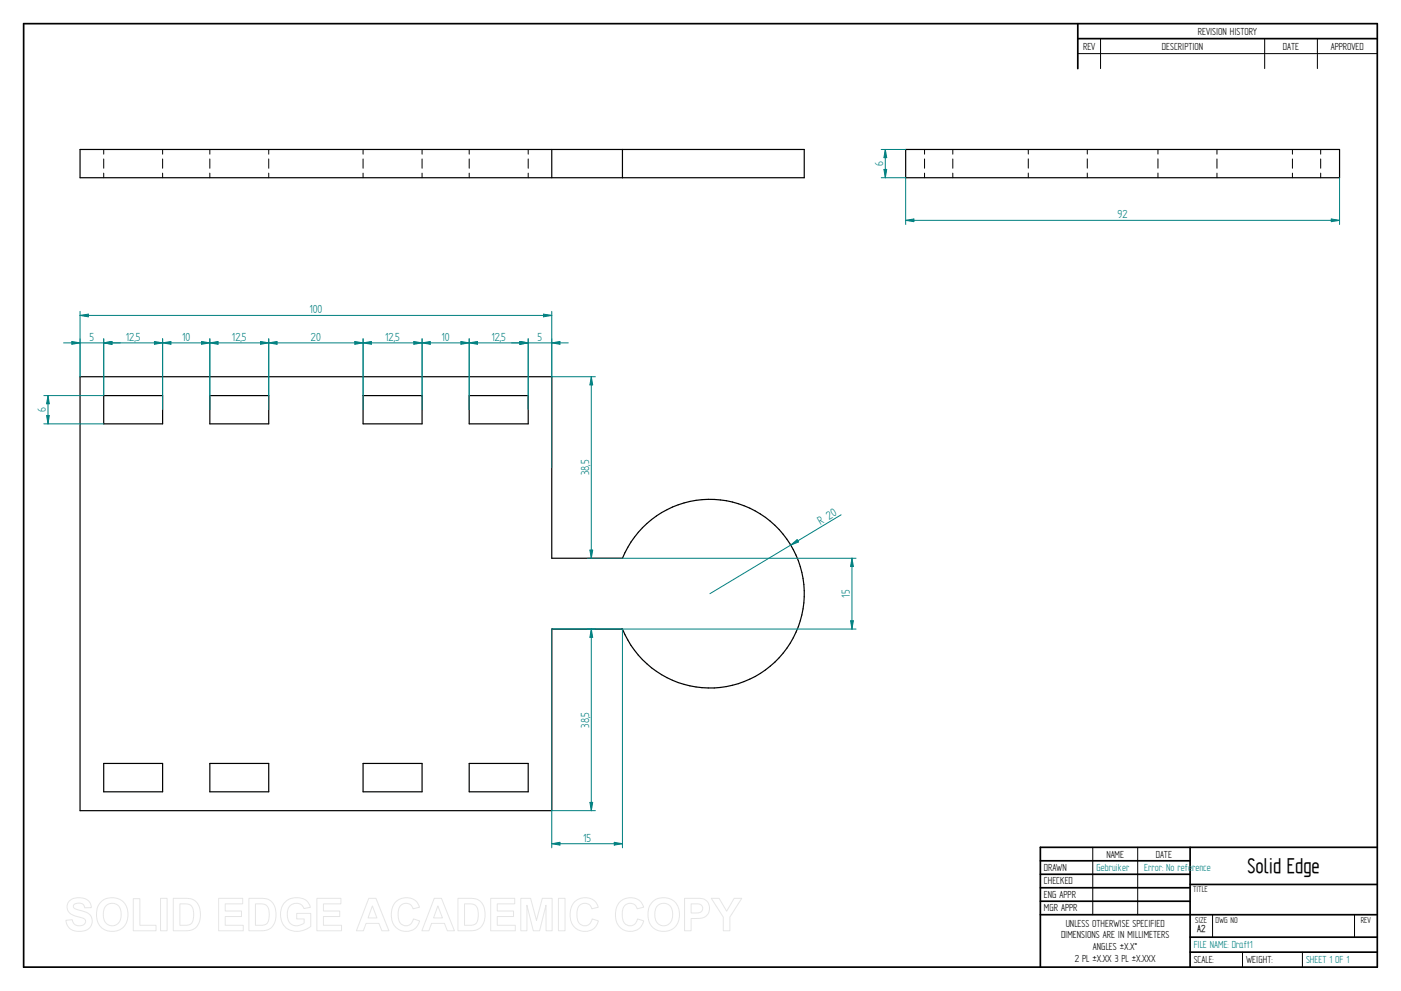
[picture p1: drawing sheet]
<svg xmlns="http://www.w3.org/2000/svg" width="594mm" height="420mm" viewBox="0 0 594 420" stroke-linecap="round" stroke-linejoin="round" font-family="sans-serif">
<g fill="none" stroke="#000" stroke-width=".72">
<path d="M10 10h574v400h-574zM457 10v19.1M457 16.4h127M504.6 359.2v50.8M584 359.2h-142.9v50.8M441.1 365h63.5M441.1 370.7h63.5M441.1 376.4h63.5M504.6 375h79.4M441.1 382.1h63.5M441.1 387.8h142.9M504.6 397.3h79.4"/>
<path d="M504.6 403.7h79.4"/>
</g>
<g fill="none" stroke="#000" stroke-width=".42">
<path d="M466.7 16.4v12.7M536.3 16.4v12.7M558.6 16.4v12.7M457 22.7h127M44 63.4v2M44 67.4v3.9M44 73.4v2M69 63.4v2M69 67.4v3.9M69 73.4v2M89 63.4v2M89 67.4v3.9"/>
<path d="M89 73.4v2M114 63.4v2M114 67.4v3.9M114 73.4v2M154 63.4v2M154 67.4v3.9M154 73.4v2M179 63.4v2M179 67.4v3.9M179 73.4v2M199 63.4v2M199 67.4v3.9"/>
<path d="M199 73.4v2M224 63.4v2M224 67.4v3.9M224 73.4v2M392 63.4v2M392 67.4v3.9M392 73.4v2M404 63.4v2M404 67.4v3.9M404 73.4v2M436 63.4v1.9M436 67.4v3.9"/>
<path d="M436 73.4v2M461 63.4v1.9M461 67.4v3.9M461 73.4v2M491 63.4v1.9M491 67.4v3.9M491 73.4v2M516 63.4v2M516 67.4v3.9M516 73.4v2M548 63.4v2M548 67.4v3.9"/>
<path d="M548 73.4v2M560 63.4v2M560 67.4v3.9M560 73.4v2M463.4 359.2v28.6M482.4 359.2v28.6M514.2 387.9v9.4M574.4 387.9v9.4M526.9 403.7v6.3M552.3 403.7v6.3"/>
</g>
<g fill="none" stroke="#000" stroke-width=".51">
<path d="M234 63.4v12M263.9 63.4h-230v12h230M263.9 63.4v12M263.9 63.4h77.1v12h-77.1M384 63.4h184v12h-184zM33.9 159.7h200.1v77h29.9a40 40 0 0 1 61.4-16.8 40 40 0 0 1 0 63.6 40 40 0 0 1-61.4-16.8h-29.9v77h-200.1zM44 167.7h25v12h-25zM89 167.7h25v12h-25zM154 167.7h25v12h-25zM199 167.7h25v12h-25zM44 323.7h25v12h-25zM89 323.7h25v12h-25z"/>
<path d="M154 323.7h25v12h-25zM199 323.7h25v12h-25z"/>
</g>
<path d="M33.9 133.7l3.6-.5v1.1zM33.9 132v27.7M234 132v27.7" fill="none" stroke="#008080" stroke-width=".42"/>
<path d="M33.9 133.7l3.6-.5v1.1z" fill="#008080"/>
<path d="M230.5 133.2l3.5 .5-3.5 .6z" fill="none" stroke="#008080" stroke-width=".42"/>
<path d="M230.5 133.2l3.5 .5-3.5 .6z" fill="#008080"/>
<path d="M33.9 133.7h200.1M44 143.6v24.1M65.5 144.8l3.5 .6-3.5 .6zM69 143.6v24.1" fill="none" stroke="#008080" stroke-width=".42"/>
<path d="M65.5 144.8l3.5 .6-3.5 .6z" fill="#008080"/>
<path d="M44 145.4l3.4-.6v1.2z" fill="none" stroke="#008080" stroke-width=".42"/>
<path d="M44 145.4l3.4-.6v1.2z" fill="#008080"/>
<path d="M44 145.4h25M18.6 167.7h25.4M18.6 179.7h25.4M20.4 167.7l.5 3.5h-1.1z" fill="none" stroke="#008080" stroke-width=".42"/>
<path d="M20.4 167.7l.5 3.5h-1.1z" fill="#008080"/>
<path d="M19.8 176.2h1.1l-.5 3.5z" fill="none" stroke="#008080" stroke-width=".42"/>
<path d="M19.8 176.2h1.1l-.5 3.5z" fill="#008080"/>
<path d="M20.4 167.7v12M234 266.7v92.8M263.9 266.7v92.8M260.5 357.1l3.4 .6-3.4 .6z" fill="none" stroke="#008080" stroke-width=".42"/>
<path d="M260.5 357.1l3.4 .6-3.4 .6z" fill="#008080"/>
<path d="M234 357.7l3.4-.6v1.2z" fill="none" stroke="#008080" stroke-width=".42"/>
<path d="M234 357.7l3.4-.6v1.2z" fill="#008080"/>
<path d="M356.7 218.3l-55.7 33.4M335.3 231.1l2.7-2.3 .6 1zM234 357.7h29.9" fill="none" stroke="#008080" stroke-width=".42"/>
<path d="M335.3 231.1l2.7-2.3 .6 1z" fill="#008080"/>
<path d="M384 75.4v19.8M568 75.4v19.8M564.5 92.8l3.5 .6-3.5 .6z" fill="none" stroke="#008080" stroke-width=".42"/>
<path d="M564.5 92.8l3.5 .6-3.5 .6z" fill="#008080"/>
<path d="M384 93.4l3.5-.6v1.2z" fill="none" stroke="#008080" stroke-width=".42"/>
<path d="M384 93.4l3.5-.6v1.2z" fill="#008080"/>
<path d="M384 93.4h184M33.9 143.6v16.1M44 145.4l3.4-.6v1.2zM44 143.6v24.1" fill="none" stroke="#008080" stroke-width=".42"/>
<path d="M44 145.4l3.4-.6v1.2z" fill="#008080"/>
<path d="M30.5 144.8l3.4 .6-3.4 .6z" fill="none" stroke="#008080" stroke-width=".42"/>
<path d="M30.5 144.8l3.4 .6-3.4 .6z" fill="#008080"/>
<path d="M27 145.4h24M69 143.6v30.1M69 145.4l3.5-.6v1.2zM89 143.6v30.1" fill="none" stroke="#008080" stroke-width=".42"/>
<path d="M69 145.4l3.5-.6v1.2z" fill="#008080"/>
<path d="M85.5 144.8l3.5 .6-3.5 .6z" fill="none" stroke="#008080" stroke-width=".42"/>
<path d="M85.5 144.8l3.5 .6-3.5 .6z" fill="#008080"/>
<path d="M69 145.4h20M89 143.6v24.1M110.5 144.8l3.5 .6-3.5 .6zM114 143.6v24.1" fill="none" stroke="#008080" stroke-width=".42"/>
<path d="M110.5 144.8l3.5 .6-3.5 .6z" fill="#008080"/>
<path d="M89 145.4l3.4-.6v1.2z" fill="none" stroke="#008080" stroke-width=".42"/>
<path d="M89 145.4l3.4-.6v1.2z" fill="#008080"/>
<path d="M89 145.4h25M114 143.6v30.1M114 145.4l3.5-.6v1.2zM154 143.6v30.1" fill="none" stroke="#008080" stroke-width=".42"/>
<path d="M114 145.4l3.5-.6v1.2z" fill="#008080"/>
<path d="M150.4 144.8l3.6 .6-3.6 .6z" fill="none" stroke="#008080" stroke-width=".42"/>
<path d="M150.4 144.8l3.6 .6-3.6 .6z" fill="#008080"/>
<path d="M114 145.4h40M154 143.6v24.1M175.5 144.8l3.5 .6-3.5 .6zM179 143.6v24.1" fill="none" stroke="#008080" stroke-width=".42"/>
<path d="M175.5 144.8l3.5 .6-3.5 .6z" fill="#008080"/>
<path d="M154 145.4l3.5-.6v1.2z" fill="none" stroke="#008080" stroke-width=".42"/>
<path d="M154 145.4l3.5-.6v1.2z" fill="#008080"/>
<path d="M154 145.4h25M179 143.6v30.1M179 145.4l3.4-.6v1.2zM199 143.6v30.1" fill="none" stroke="#008080" stroke-width=".42"/>
<path d="M179 145.4l3.4-.6v1.2z" fill="#008080"/>
<path d="M195.4 144.8l3.6 .6-3.6 .6z" fill="none" stroke="#008080" stroke-width=".42"/>
<path d="M195.4 144.8l3.6 .6-3.6 .6z" fill="#008080"/>
<path d="M179 145.4h20M199 143.6v24.1M220.5 144.8l3.5 .6-3.5 .6zM224 143.6v24.1" fill="none" stroke="#008080" stroke-width=".42"/>
<path d="M220.5 144.8l3.5 .6-3.5 .6z" fill="#008080"/>
<path d="M199 145.4l3.5-.6v1.2z" fill="none" stroke="#008080" stroke-width=".42"/>
<path d="M199 145.4l3.5-.6v1.2z" fill="#008080"/>
<path d="M199 145.4h25M220.5 144.8l3.5 .6-3.5 .6zM224 143.6v30.1M234 143.6v54.6" fill="none" stroke="#008080" stroke-width=".42"/>
<path d="M220.5 144.8l3.5 .6-3.5 .6z" fill="#008080"/>
<path d="M234 145.4l3.4-.6v1.2z" fill="none" stroke="#008080" stroke-width=".42"/>
<path d="M234 145.4l3.4-.6v1.2z" fill="#008080"/>
<path d="M217 145.4h24M249 236.7h114M361.3 236.7l.6 3.5h-1.2zM249 266.7h114" fill="none" stroke="#008080" stroke-width=".42"/>
<path d="M361.3 236.7l.6 3.5h-1.2z" fill="#008080"/>
<path d="M360.7 263.2h1.2l-.6 3.5z" fill="none" stroke="#008080" stroke-width=".42"/>
<path d="M360.7 263.2h1.2l-.6 3.5z" fill="#008080"/>
<path d="M234 159.7h18.5M250.1 233.2h1.2l-.6 3.5zM361.3 236.7v30" fill="none" stroke="#008080" stroke-width=".42"/>
<path d="M250.1 233.2h1.2l-.6 3.5z" fill="#008080"/>
<path d="M250.7 159.7l.6 3.5h-1.2z" fill="none" stroke="#008080" stroke-width=".42"/>
<path d="M250.7 159.7l.6 3.5h-1.2z" fill="#008080"/>
<path d="M250.7 159.7v77M234 266.7h18.5M250.7 266.7l.6 3.5h-1.2zM234 343.7h18.5" fill="none" stroke="#008080" stroke-width=".42"/>
<path d="M250.7 266.7l.6 3.5h-1.2z" fill="#008080"/>
<path d="M250.1 340.2h1.2l-.6 3.5z" fill="none" stroke="#008080" stroke-width=".42"/>
<path d="M250.1 340.2h1.2l-.6 3.5z" fill="#008080"/>
<path d="M373.7 63.4h10.3M373.7 75.4h10.3M375.4 63.4l.6 3.4h-1.2zM250.7 266.7v77" fill="none" stroke="#008080" stroke-width=".42"/>
<path d="M375.4 63.4l.6 3.4h-1.2z" fill="#008080"/>
<path d="M374.8 71.8h1.2l-.6 3.6z" fill="none" stroke="#008080" stroke-width=".42"/>
<path d="M374.8 71.8h1.2l-.6 3.6z" fill="#008080"/>
<path d="M375.4 63.4v12" fill="none" stroke="#008080" stroke-width=".42"/>
<g fill="none" stroke="#e6e6e6" stroke-width=".42">
<path d="M29.6 381.8a6.5 6.5 0 0 1 8.5 .8l.6 2.2-2.8 .1a2.7 2.7 0 0 0-2.1-2 2.7 2.7 0 0 0-2.7 1.1 1.87 1.87 0 0 0 2.2 1.8l1.4 .4a4.4 4.4 0 0 1 4 6.2 6.4 6.4 0 0 1-9.1 1.3l-1.2-1.8-.5-1.7 2.7-.3a2.94 2.94 0 0 0 2.6 2.6 2.94 2.94 0 0 0 3.1-1.9 2.67 2.67 0 0 0-2.9-1.8 4.9 4.9 0 0 1-5-4.3l.4-1.6zM43.1 382.1a6.9 6.9 0 0 1 8.2-.5 6.9 6.9 0 0 1 2.8 7.7 6.7 6.7 0 0 1-8 5.5 6.7 6.7 0 0 1-5.1-8.3 6.4 6.4 0 0 1 2.1-4.4zM44.8 384.2a3.9 3.9 0 0 1 4.6-.8 3.9 3.9 0 0 1 2 4.3 3.8 3.8 0 0 1-1.9 4.3 3.8 3.8 0 0 1-4.6-.7 6.6 6.6 0 0 1-.1-7.1zM56.5 381h2.8v11.3h6.9v2.3h-9.7zM68.1 380.9h2.8v13.7h-2.8zM73.5 380.9h5a5.9 5.9 0 0 1 6.5 7 5.9 5.9 0 0 1-6.3 6.7h-5.2zM76.3 383.2h1.8a3.4 3.4 0 0 1 4 3.9v1.2a3.2 3.2 0 0 1-3.8 4h-2zM92.7 380.9h10.2v2.3h-7.4v3h6.9v2.4h-6.9v3.7h7.7v2.3h-10.5zM105.5 380.9h5.1a5.9 5.9 0 0 1 6.4 7 5.9 5.9 0 0 1-6.3 6.7h-5.2zM108.3 383.2h1.9a3.4 3.4 0 0 1 4 3.9v1.2a3.2 3.2 0 0 1-3.8 4h-2.1zM120.9 382.4a7.3 7.3 0 0 1 9.7 .1l1 2.2-2.7 .5a3.7 3.7 0 0 0-4.6-2 3.7 3.7 0 0 0-2.5 4.4 4.2 4.2 0 0 0 2.2 4.5 4.2 4.2 0 0 0 5-.8v-1.7h-3.2v-2.3h6v5.4a8.1 8.1 0 0 1-11.8-.8 8.3 8.3 0 0 1 .9-9.5zM134.4 380.9h10.2v2.3h-7.4v3h6.9v2.4h-6.9v3.7h7.6v2.3h-10.4z"/>
<path d="M156.4 380.9h3l5.5 13.7h-3l-1.2-3.1h-5.5l-1.1 3.1h-3zM157.9 384.1l1.9 5.1h-3.7zM167.7 382.5a6 6 0 0 1 10.2 2.1l-2.8 .7a3.2 3.2 0 0 0-3.9-2.2 3.2 3.2 0 0 0-2.4 3.8 4.6 4.6 0 0 0 2.5 5.5 3.2 3.2 0 0 0 4-2.8l2.6 .8a6.1 6.1 0 0 1-7.2 4.3 6.1 6.1 0 0 1-4.8-6.8 7.7 7.7 0 0 1 1.8-5.4zM184.1 380.9h3.1l5.5 13.7h-3l-1.2-3.1h-5.5l-1.1 3.1h-3zM185.7 384.1l1.9 5.1h-3.8zM194.2 380.9h5a5.9 5.9 0 0 1 6.5 7 5.9 5.9 0 0 1-6.3 6.7h-5.2zM197 383.2h1.8a3.4 3.4 0 0 1 4 3.9v1.2a3.2 3.2 0 0 1-3.8 4h-2zM208.1 380.9h10.2v2.3h-7.4v3h6.9v2.4h-6.9v3.7h7.6v2.3h-10.4zM220.8 380.9h4.2l2.5 9.3 2.4-9.3h4.2v13.7h-2.5l-.1-10.8-2.7 10.8h-2.7l-2.7-10.8v10.8h-2.6zM236.8 380.9h2.8v13.7h-2.8zM243.5 382.5a6 6 0 0 1 10.2 2.1l-2.8 .7a3.2 3.2 0 0 0-3.8-2.2 3.2 3.2 0 0 0-2.4 3.8 4.6 4.6 0 0 0 2.4 5.5 3.2 3.2 0 0 0 4-2.8l2.6 .8a6.1 6.1 0 0 1-7.2 4.3 6.1 6.1 0 0 1-4.7-6.8 7.7 7.7 0 0 1 1.7-5.4zM262.7 382.5a6 6 0 0 1 10.2 2.1l-2.7 .7a3.2 3.2 0 0 0-3.9-2.2 3.2 3.2 0 0 0-2.4 3.8 4.6 4.6 0 0 0 2.4 5.5 3.2 3.2 0 0 0 4-2.8l2.7 .8a6.1 6.1 0 0 1-7.2 4.3 6.1 6.1 0 0 1-4.8-6.8 7.7 7.7 0 0 1 1.7-5.4z"/>
<path d="M277 382.1a6.9 6.9 0 0 1 8.2-.5 6.9 6.9 0 0 1 2.8 7.7 6.7 6.7 0 0 1-8.1 5.5 6.7 6.7 0 0 1-5.1-8.3 6.4 6.4 0 0 1 2.2-4.4zM278.7 384.2a3.9 3.9 0 0 1 4.6-.8 3.9 3.9 0 0 1 1.9 4.3 3.8 3.8 0 0 1-1.8 4.3 3.8 3.8 0 0 1-4.7-.7 6.6 6.6 0 0 1 0-7.1zM290.3 380.9h5.2a4.4 4.4 0 0 1 5.4 4.3 4.4 4.4 0 0 1-5.4 4.2h-2.4v5.2h-2.8zM293.1 383.2h1.8a2.1 2.1 0 0 1 2.6 .6 2.1 2.1 0 0 1 0 2.6 3.4 3.4 0 0 1-2.9 .7h-1.5zM301.6 380.9h3.3l3.2 5.4 3.2-5.4h3.2l-5 7.9v5.8h-2.8v-5.8z"/>
</g>
<text font-size="10.1" x="529" y="370.2">Solid Edge</text>
<g font-size="5.6" fill="#008080">
<text x="374.5" y="70.4" transform="rotate(-90 374.5 70.4)">6</text>
<text x="473.9" y="92.5">92</text>
<text x="131.2" y="132.9">100</text>
<text x="38" y="144.5">5</text>
<text x="53.4" y="144.5">12,5</text>
<text x="77.2" y="144.5">10</text>
<text x="98.4" y="144.5">12,5</text>
<text x="131.9" y="144.5">20</text>
<text x="163.4" y="144.5">12,5</text>
<text x="187.2" y="144.5">10</text>
<text x="208.4" y="144.5">12,5</text>
<text x="228" y="144.5">5</text>
<text x="19.5" y="174.8" transform="rotate(-90 19.5 174.8)">6</text>
<text x="249.8" y="201.5" transform="rotate(-90 249.8 201.5)">38,5</text>
<text x="347.9" y="222.5" transform="rotate(-31 347.9 222.5)">R 20</text>
<text x="360.4" y="253.4" transform="rotate(-90 360.4 253.4)">15</text>
<text x="249.8" y="308.5" transform="rotate(-90 249.8 308.5)">38,5</text>
<text x="247.3" y="356.8">15</text>
</g>
<g font-size="4.9">
<text x="507.9" y="14.7">REVISION HISTORY</text>
<text x="459.3" y="21">REV</text>
<text x="492.7" y="21">DESCRIPTION</text>
<text x="544" y="21">DATE</text>
<text x="564.3" y="21">APPROVED</text>
<text x="469.1" y="363.6">NAME</text>
<text x="490.1" y="363.6">DATE</text>
<text x="442.7" y="369.3">DRAWN</text>
<text x="442.7" y="375">CHECKED</text>
<text x="442.7" y="380.7">ENG APPR</text>
<text x="442.7" y="386.4">MGR APPR</text>
<text x="451.9" y="392.9">UNLESS OTHERWISE SPECIFIED</text>
<text x="449.9" y="397.9">DIMENSIONS ARE IN MILLIMETERS</text>
<text x="455.7" y="407.8">2 PL ±X.XX 3 PL ±X.XXX</text>
<text x="463.5" y="402.9">ANGLES ±X.X°</text>
<text x="506.2" y="408.3">SCALE:</text>
<text x="528.4" y="408.3">WEIGHT:</text>
</g>
<g font-size="4.9" fill="#008080">
<text x="464.9" y="369.3">Gebruiker</text>
<text x="485.2" y="369.3">Error: No reference</text>
<text x="506.2" y="402">FILE NAME: Draft1</text>
<text x="553.8" y="408.4">SHEET 1 OF 1</text>
</g>
<text font-size="4.8" x="507.7" y="395.3">A2</text>
<g font-size="4.1">
<text x="505.9" y="378.3">TITLE</text>
<text x="506.9" y="391.1">SIZE</text>
<text x="515.4" y="391.1">DWG NO</text>
<text x="577" y="391.1">REV</text>
</g>
</svg>
